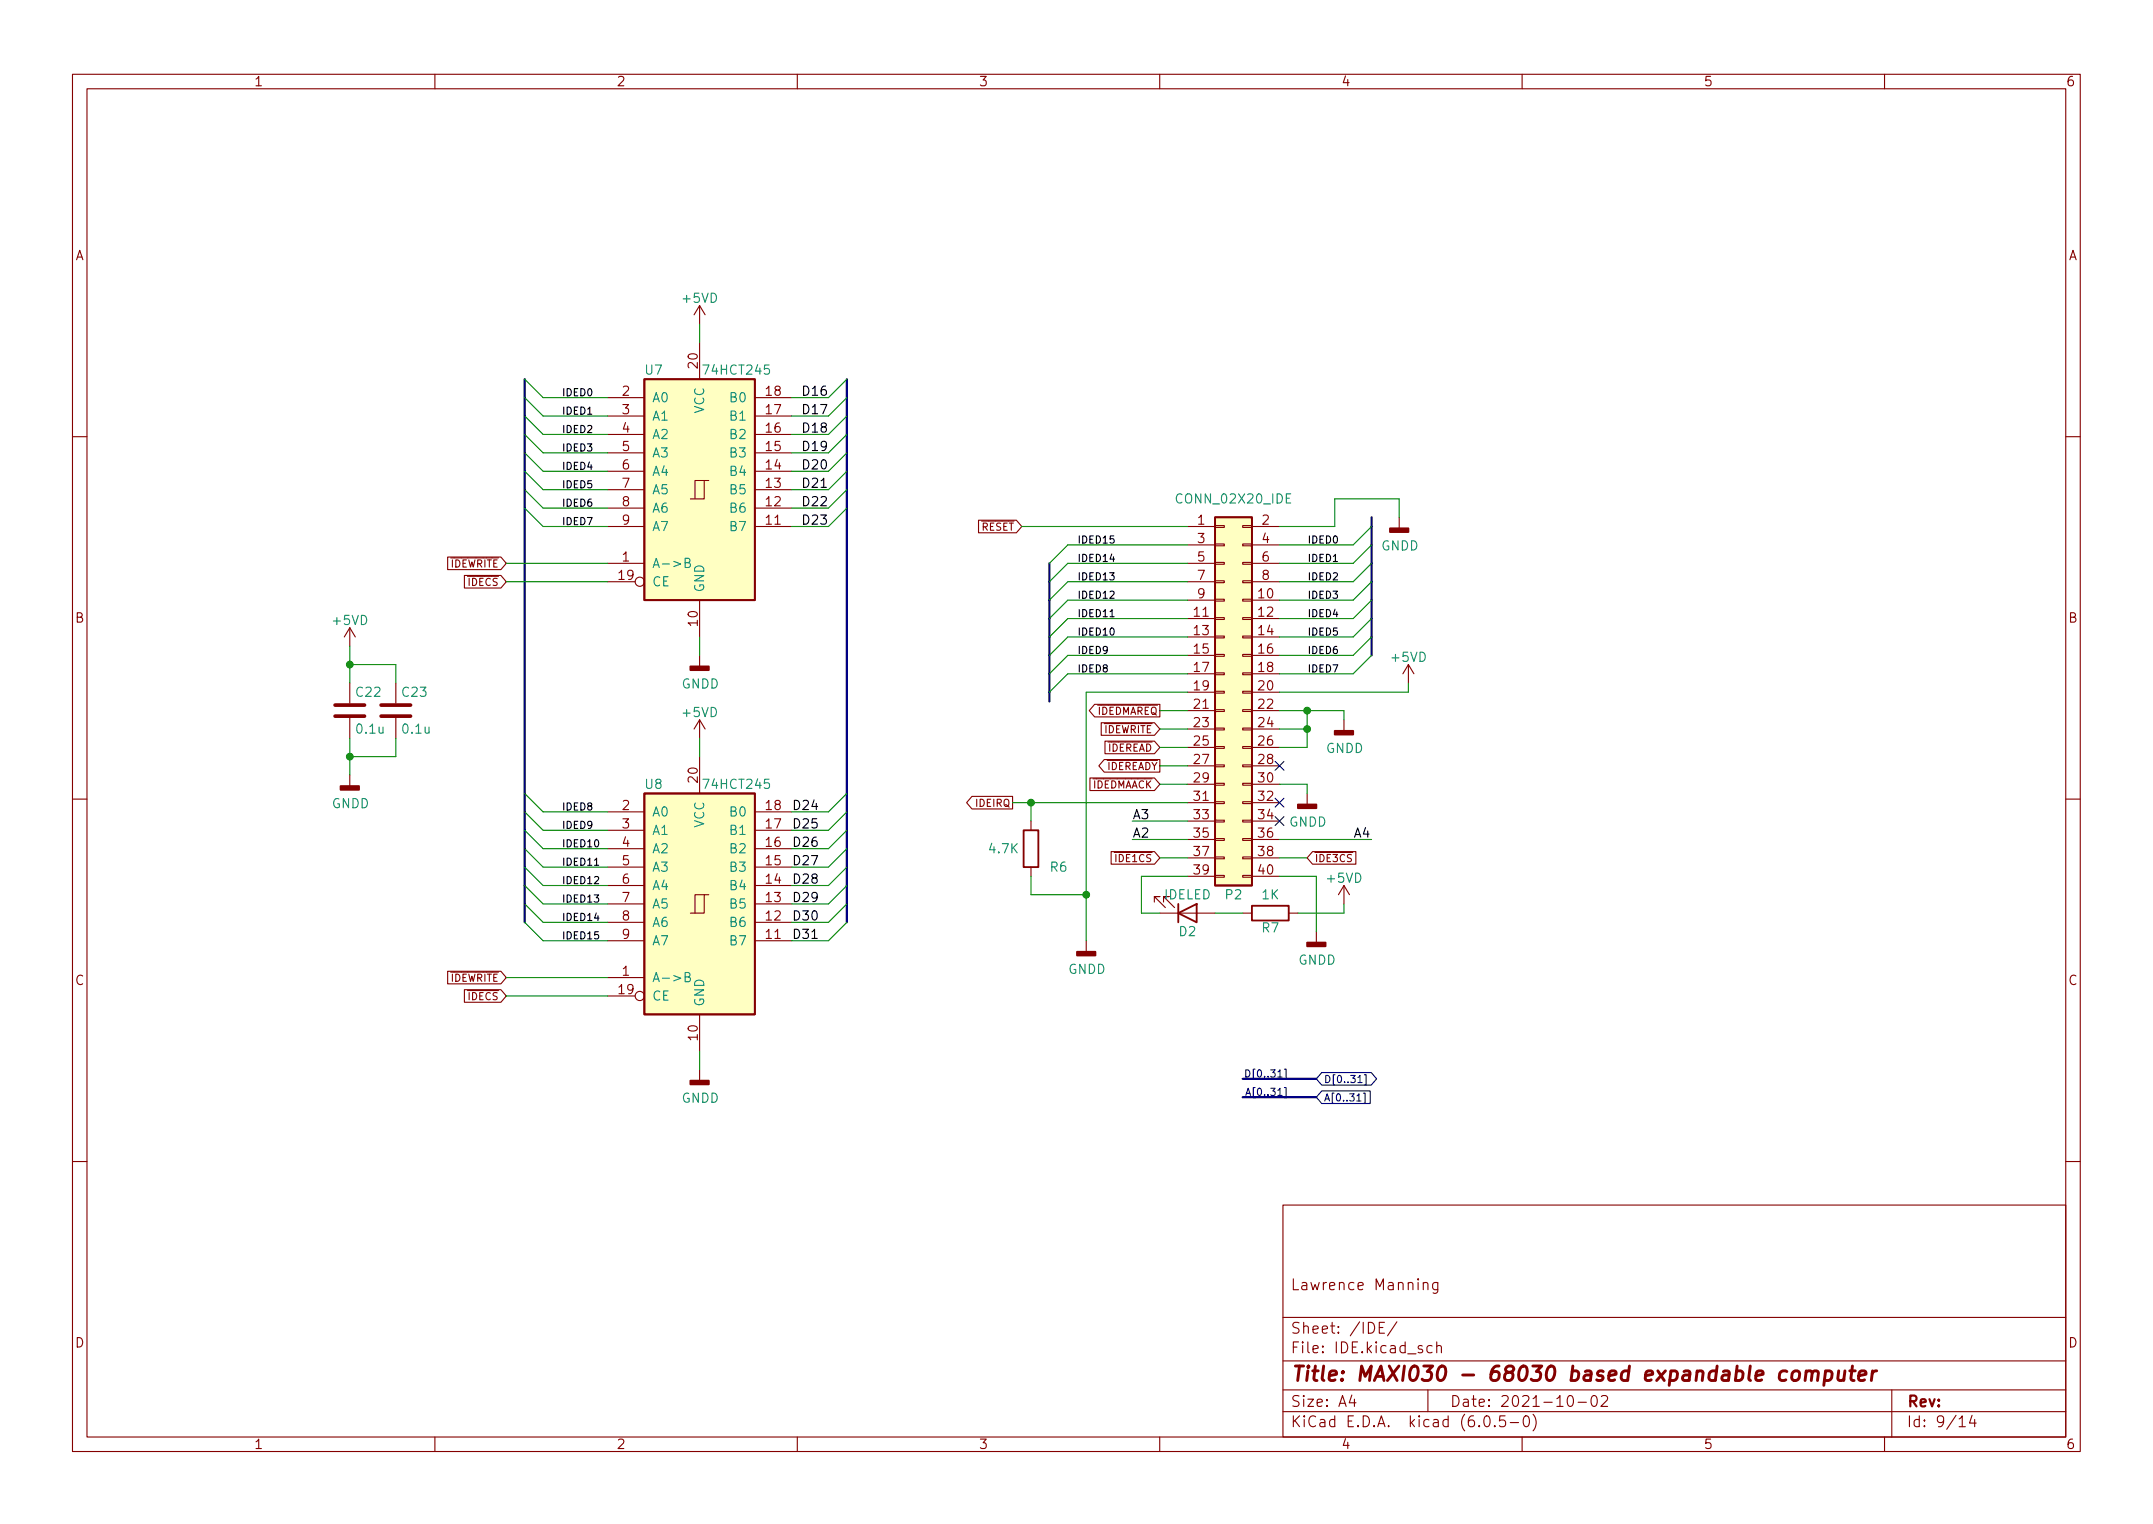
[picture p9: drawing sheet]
<svg xmlns="http://www.w3.org/2000/svg" width="297mm" height="210mm" viewBox="0 0 297 210" stroke-linecap="round" stroke-linejoin="round" font-family="sans-serif">
<g fill="none" stroke="#840000" stroke-width=".15">
<path d="M10 10.2h277v190.1h-277zM12 12.2h273v186.1h-273zM60 10.2v2M110 10.2v2M160 10.2v2M210 10.2v2M260 10.2v2M83.8 59.9h5.1M83.8 57.4h5.1M83.8 54.9h5.1M96.5 42.2v2.5M96.5 47.2v5.1"/>
<path d="M96.5 42.2l-.7 1.2M96.5 42.2l.8 1.2M104.1 59.9h5.1M104.1 57.4h5.1M104.1 54.9h5.1M10 60.2h2M61.8 76.9h7.3l.7 .8-.7 .9h-7.3zM64.1 79.4h5l.7 .9-.7 .8h-5zM83.8 77.7h5.1M83.8 72.6h5.1M83.8 70.1h5.1M83.8 67.6h5.1"/>
<path d="M83.8 65h5.1M83.8 62.5h5.1M97.2 66.3h-1.3v2.5M97.8 66.3h-.6v2.5h-2M104.1 72.6h5.1M104.1 70.1h5.1M104.1 67.6h5.1M104.1 65h5.1M104.1 62.5h5.1M135 71.8h5.2l.8 .8-.8 .9h-5.2zM163.8 77.7h3.8M163.8 72.6h3.8"/>
<path d="M163.8 75.2h3.8M167.6 77.6h1.3v.2h-1.3zM167.6 75.1h1.3v.2h-1.3zM167.6 72.5h1.3v.3h-1.3zM171.4 77.6h1.3v.2h-1.3zM171.4 75.1h1.3v.2h-1.3zM171.4 72.5h1.3v.3h-1.3zM172.7 77.7h3.8M172.7 72.6h3.8M172.7 75.2h3.8M193 71.4v1.5M285 60.2h2"/>
<path d="M48.3 86.6l-.8 1.3M48.3 86.6v2.5M48.3 94.2v2.8M48.3 99.1v2.7M48.3 86.6l.7 1.3M54.6 94.2v2.8M54.6 99.1v2.7M83.8 80.3h3.8M96.5 82.8v5.1M96.5 90.4v1.5M96.5 99.3v2.5M96.5 99.3l-.7 1.3"/>
<path d="M96.5 99.3l.8 1.3M151 97.2h9v1.7h-9l-.7-.9zM151.9 99.7h7.4l.7 .9-.7 .8h-7.4zM163.8 80.3h3.8M163.8 82.8h3.8M163.8 85.3h3.8M163.8 87.9h3.8M163.8 90.4h3.8M163.8 93h3.8M163.8 95.5h3.8M163.8 98h3.8M167.6 97.9h1.3v.3h-1.3z"/>
<path d="M167.6 95.4h1.3v.2h-1.3zM167.6 92.8h1.3v.3h-1.3zM167.6 90.3h1.3v.2h-1.3zM167.6 87.8h1.3v.2h-1.3zM167.6 85.2h1.3v.3h-1.3zM167.6 82.7h1.3v.2h-1.3zM167.6 80.1h1.3v.3h-1.3zM171.4 97.9h1.3v.3h-1.3zM171.4 95.4h1.3v.2h-1.3zM171.4 92.8h1.3v.3h-1.3zM171.4 90.3h1.3v.2h-1.3zM171.4 87.8h1.3v.2h-1.3z"/>
<path d="M171.4 85.2h1.3v.3h-1.3zM171.4 82.7h1.3v.2h-1.3zM171.4 80.1h1.3v.3h-1.3zM172.7 80.3h3.8M172.7 82.8h3.8M172.7 85.3h3.8M172.7 87.9h3.8M172.7 90.4h3.8M172.7 93h3.8M172.7 95.5h3.8M172.7 98h3.8M185.4 99.3v1.5"/>
<path d="M194.3 91.7l-.8 1.3M194.3 91.7v2.5M194.3 91.7l.8 1.3M10 110.2h2M48.3 106.9v1.6M83.8 119.6h5.1M83.8 117.1h5.1M83.8 114.5h5.1M83.8 112h5.1M96.5 104.4v5.1M104.1 119.6h5.1M104.1 117.1h5.1"/>
<path d="M104.1 114.5h5.1M104.1 112h5.1M134.1 109.9h5.6v1.7h-5.6l-.7-.9zM142.2 113.3v1.2M142.2 119.6v1.3M150.4 107.3h8.9l.7 .9-.7 .9h-8.9zM152.3 104.8h7.7v1.7h-7.7l-.7-.8zM152.4 102.3h6.9l.7 .8-.7 .9h-6.9zM153.3 117.5h6l.7 .9-.7 .8h-6zM163.8 100.6h3.8M163.8 103.1h3.8M163.8 105.7h3.8"/>
<path d="M163.8 108.2h3.8M163.8 110.7h3.8M163.8 113.3h3.8M163.8 115.8h3.8M163.8 118.4h3.8M167.6 118.2h1.3v.3h-1.3zM167.6 115.7h1.3v.2h-1.3zM167.6 113.2h1.3v.2h-1.3zM167.6 110.6h1.3v.3h-1.3zM167.6 108.1h1.3v.2h-1.3zM167.6 105.5h1.3v.3h-1.3zM167.6 103h1.3v.2h-1.3z"/>
<path d="M167.6 100.5h1.3v.2h-1.3zM171.4 118.2h1.3v.3h-1.3zM171.4 115.7h1.3v.2h-1.3zM171.4 113.2h1.3v.2h-1.3zM171.4 110.6h1.3v.3h-1.3zM171.4 108.1h1.3v.2h-1.3zM171.4 105.5h1.3v.3h-1.3zM171.4 103h1.3v.2h-1.3zM171.4 100.5h1.3v.2h-1.3zM172.7 100.6h3.8M172.7 103.1h3.8M172.7 105.7h3.8"/>
<path d="M172.7 108.2h3.8M172.7 110.7h3.8M172.7 113.3h3.8M172.7 115.8h3.8M172.7 118.4h3.8M180.3 109.5v1.5M181.1 117.5h6v1.7h-6l-.8-.8zM285 110.2h2M61.8 134h7.3l.7 .9-.7 .8h-7.3zM64.1 136.5h5l.7 .9-.7 .9h-5zM83.8 134.9h5.1M83.8 129.8h5.1"/>
<path d="M83.8 127.2h5.1M83.8 124.7h5.1M83.8 122.2h5.1M83.8 137.4h3.8M96.5 139.9v5.1M97.2 123.4h-1.3v2.6M97.8 123.4h-.6v2.6h-2M104.1 129.8h5.1M104.1 127.2h5.1M104.1 124.7h5.1M104.1 122.2h5.1M149.9 129.8v1.5"/>
<path d="M159.3 124.5v-.8h.7h-.7l1.5 1.5M160 126h7.6M160.5 124.5v-.8h.8h-.8l1.6 1.5M163.8 120.9h3.8M167.6 120.8h1.3v.2h-1.3zM171.4 120.8h1.3v.2h-1.3zM171.4 126h1.3M172.7 120.9h3.8M177.8 126h1.3M181.6 128.5v1.5M185.4 122.2v2.5M185.4 122.2l-.7 1.2"/>
<path d="M185.4 122.2l.8 1.2M96.5 147.6v1.5M10 160.2h2M177 166.3h108v32h-108zM196.4 177.1a.37 .37 0 0 1 .6 0v.8M196.4 176.9v1M198.4 176.9v1.2a.41 .41 0 0 1-.7 .3M198.4 177l-.5-.1-.3 .3v.4l.2 .3h.1h.5M285 160.2h2M60 198.3v2M110 198.3v2M160 198.3v2"/>
<path d="M177 194.8h108M177 191.8h108M177 187.8h108M177 181.8h108M186.5 192.5l-.4 1h1M186.9 193v1M190.3 183.1h.5M191 182.4h-.7v1.5h.7M192.7 182.4l-1.3 1.9M197 191.8v3M197.6 185.7l-.5-.1-.2 .3v.4l.1 .3h.1h.5M198.2 185.8a.37 .37 0 0 1 .7 0v.8"/>
<path d="M198.2 185.1v1.5M204.9 195.4a.36 .36 0 0 1 .6 .2 .77 .77 0 0 1-.4 1.2 1 1 0 0 1-.2-1.4zM206.2 196.7l.1 .1h-.1h-.1l.1-.1v.1M207.6 195.3h-.7v.7l.2-.1 .5 .1 .1 .2-.1 .5-.2 .1h-.3l-.2-.1M208.4 196.3h1.1M210 198.3v2M210.4 195.4a.36 .36 0 0 1 .5 .2 .77 .77 0 0 1-.4 1.2 1 1 0 0 1-.1-1.4zM211.5 195.1a1.72 1.72 0 0 1 0 2.3M216.4 192.6a.36 .36 0 0 1 .6 .2 .77 .77 0 0 1-.4 1.2 1 1 0 0 1-.2-1.4zM217.7 193.5h1.2M219.7 192.6a.36 .36 0 0 1 .6 .2 .77 .77 0 0 1-.4 1.2 1 1 0 0 1-.2-1.4zM220.9 192.7l.2-.2 .5 .1a.41 .41 0 0 1 .1 .6l-.8 .8h.9"/>
<path d="M260 198.3v2M261 191.8v6.5M270.3 195.8l.4-.5v1.5M270.3 196.8h.9M272.1 195.3l-.4 1h.9M272.4 195.8v1"/>
<circle cx="88.3" cy="80.3" r=".63"/>
<circle cx="88.3" cy="137.4" r=".63"/>
</g>
<g fill="none" stroke="#840000" stroke-width=".4">
<path d="M247.4 189.3a.52 .52 0 0 1 .5-.2 .52 .52 0 0 1 .4 .4l-.1 .6a.55 .55 0 0 1-.5 .4 .55 .55 0 0 1-.5-.4l.1-.6zM249.2 189.3a.49 .49 0 0 1 .8 .1l-.1 1.1M249.2 189.1l-.2 1.4M250 189.4a.5 .5 0 0 1 .8-.2l.1 .2-.1 1.1M251.9 189.2l.2-.1 .5 .1 .2 .3-.1 .6a.66 .66 0 0 1-1 .3M251.9 189.1l-.3 2M253.7 189.1l-.2 1.1 .1 .2a.57 .57 0 0 0 .8-.1M254.5 189.1l-.1 1.4M255.2 189.1h.8M255.6 188.5l-.2 1.7v.2l.4 .1M256.5 189.8l.9-.2v-.4l-.6-.1-.3 .3-.1 .8 .1 .2 .2 .1 .5-.1M258.3 189.1l-.1 1.4"/>
<path d="M258.9 189.1a.59 .59 0 0 0-.6 .4"/>
</g>
<path d="M88.9 52.3h15.2v30.5h-15.2zM167.6 71.4h5.1v50.8h-5.1zM88.9 109.5h15.2v30.4h-15.2zM141.2 114.5h2.1v5.1h-2.1zM162.6 126l2.5-1.3v2.5zM162.6 124.7v2.5M172.7 125h5.1v2h-5.1z" fill="none" stroke="#840000" stroke-width=".25"/>
<g fill="#840000" stroke="#840000" stroke-width=".25">
<path d="M148.6 131.3h2.5v.5h-2.5z"/>
<path d="M180.3 130h2.6v.6h-2.6z"/>
<path d="M179.1 111h2.5v.5h-2.5z"/>
<path d="M47 108.5h2.5v.5h-2.5z"/>
<path d="M184.1 100.8h2.6v.5h-2.6z"/>
<path d="M191.8 72.9h2.5v.5h-2.5z"/>
<path d="M95.2 91.9h2.6v.6h-2.6z"/>
<path d="M95.2 149.1h2.6v.5h-2.6z"/>
</g>
<g fill="#ffffc2" stroke="#ffffc2" stroke-width=".14">
<path d="M88.9 52.3h15.2v30.5h-15.2z"/>
<path d="M167.6 71.4h5.1v50.8h-5.1z"/>
<path d="M88.9 109.5h15.2v30.4h-15.2z"/>
</g>
<path d="M94.5 77.6h.5l.1-.1 .1-.2-.1-.2-.6-.1v1.3h.5l.3-.2a.33 .33 0 0 0-.3-.5M94.5 134.8h.5l.1-.1 .1-.3-.1-.2h-.6v1.2h.5l.3-.2a.33 .33 0 0 0-.3-.4" fill="none" stroke="#008484" stroke-width=".15"/>
<path d="M46.2 98.8h4.1M46.2 97.3h4.1M52.6 98.8h4M52.6 97.3h4" fill="none" stroke="#840000" stroke-width=".51"/>
<g fill="none" stroke="#000084" stroke-width=".15">
<path d="M175.9 105l1.2 1.3M175.9 110.1l1.2 1.2M175.9 112.7l1.2 1.2M177.1 105l-1.2 1.3M177.1 110.1l-1.2 1.2M177.1 112.7l-1.2 1.2M171.9 147.6a.5 .5 0 0 1 .5 .5 .5 .5 0 0 1-.5 .5zM171.9 151.1l.3-1 .3 1M172 150.8h.4M182.4 150.5h6.6v1.7h-6.6l-.8-.8zM182.4 148h6.8l.7 .8-.7 .9h-6.8l-.8-.9zM187.2 151.9h.6"/>
<path d="M187.3 149.4h.6M188.1 150.8h.2v1.4h-.2M188.2 148.3h.3v1.4h-.3"/>
</g>
<path d="M113.3 67.2h.7M153.1 85.1h.6M82 119.4h.6M112 129.5h.7" fill="none" stroke="#000" stroke-width=".15"/>
<path d="M72.4 52.3v74.9M116.8 52.3v74.9M144.8 77.7v19.1M189.2 71.4v19M171.4 148.8h10.2M171.4 151.4h10.2" fill="none" stroke="#000084" stroke-width=".3"/>
<g fill="none" stroke="#008400" stroke-width=".15">
<path d="M72.4 59.9l2.5 2.6h8.9M72.4 57.4l2.5 2.5h8.9M72.4 52.3l2.5 2.6h8.9M72.4 54.9l2.5 2.5h8.9M96.5 44.7v2.5M116.8 59.9l-2.5 2.6h-5.1M116.8 57.4l-2.5 2.5h-5.1M116.8 52.3l-2.5 2.6h-5.1M116.8 54.9l-2.5 2.5h-5.1M69.8 77.7h14M72.4 65l2.5 2.6h8.9M72.4 62.5l2.5 2.5h8.9"/>
<path d="M72.4 67.6l2.5 2.5h8.9M72.4 70.1l2.5 2.5h8.9M116.8 65l-2.5 2.6h-5.1M116.8 62.5l-2.5 2.5h-5.1M116.8 67.6l-2.5 2.5h-5.1M116.8 70.1l-2.5 2.5h-5.1M141 72.6h22.8M163.8 77.7h-16.5l-2.5 2.6M163.8 75.2h-16.5l-2.5 2.5M189.2 75.2l-2.5 2.5h-10.2M189.2 72.6l-2.5 2.6h-10.2M189.2 77.7l-2.5 2.6h-10.2"/>
<path d="M193 71.4v-2.6h-8.9v3.8h-7.6M48.3 89.1v5.1M48.3 91.7h6.3v2.5M69.8 80.3h14M96.5 87.9v2.5M160 98h3.8M163.8 95.5h-13.9v34.3M163.8 82.8h-16.5l-2.5 2.5M163.8 87.9h-16.5l-2.5 2.5M163.8 85.3h-16.5l-2.5 2.6M163.8 80.3h-16.5l-2.5 2.5M163.8 90.4h-16.5l-2.5 2.6"/>
<path d="M163.8 93h-16.5l-2.5 2.5M176.5 98h8.9v1.3M180.3 98v5.1h-3.8M189.2 80.3l-2.5 2.5h-10.2M189.2 85.3l-2.5 2.6h-10.2M189.2 82.8l-2.5 2.5h-10.2M189.2 87.9l-2.5 2.5h-10.2M189.2 90.4l-2.5 2.6h-10.2M194.3 94.2v1.3h-17.8M48.3 101.8v5.1M54.6 101.8v2.6h-6.3M72.4 117.1l2.5 2.5h8.9"/>
<path d="M72.4 119.6l2.5 2.6h8.9M72.4 112l2.5 2.5h8.9M72.4 109.5l2.5 2.5h8.9M72.4 114.5l2.5 2.6h8.9M96.5 101.8v2.6M116.8 117.1l-2.5 2.5h-5.1M116.8 119.6l-2.5 2.6h-5.1M116.8 112l-2.5 2.5h-5.1M116.8 109.5l-2.5 2.5h-5.1M116.8 114.5l-2.5 2.6h-5.1M139.7 110.7h24.1M142.2 110.7v2.6"/>
<path d="M156.2 115.8h7.6M156.2 113.3h7.6M160 118.4h3.8M160 108.2h3.8M160 100.6h3.8M160 103.1h3.8M160 105.7h3.8M176.5 118.4h3.8M176.5 108.2h3.8v1.3M176.5 115.8h12.7M176.5 100.6h3.8M69.8 137.4h14"/>
<path d="M69.8 134.9h14M72.4 127.2l2.5 2.6h8.9M72.4 124.7l2.5 2.5h8.9M72.4 122.2l2.5 2.5h8.9M116.8 127.2l-2.5 2.6h-5.1M116.8 124.7l-2.5 2.5h-5.1M116.8 122.2l-2.5 2.5h-5.1M142.2 120.9v2.5h7.7M163.8 120.9h-6.3v5.1h2.5M167.6 126h3.8M176.5 120.9h5.1v7.6M185.4 124.7v1.3h-6.3"/>
<path d="M96.5 145v2.6"/>
</g>
<g fill="#008400" stroke="#008400" stroke-width=".15">
<circle cx="48.3" cy="91.7" r=".46"/>
<circle cx="48.3" cy="104.4" r=".46"/>
<circle cx="142.2" cy="110.7" r=".46"/>
<circle cx="149.9" cy="123.4" r=".46"/>
<circle cx="180.3" cy="98" r=".46"/>
<circle cx="180.3" cy="100.6" r=".46"/>
</g>
<text font-size="2.8" fill="#840000" x="178" y="190.6">Title: MAXI030 - 68030 based expandable computer</text>
<g font-size="2.1" fill="#840000">
<text x="178" y="178">Lawrence Manning</text>
<text x="178" y="184">Sheet: /IDE/</text>
<text x="178" y="186.7">File: IDE.kicad_sch</text>
<text x="178" y="196.9">KiCad E.D.A. kicad (6.0.5-0)</text>
<text x="178" y="194.1">Size: A4</text>
<text x="200" y="194.1">Date: 2021-10-02</text>
<text x="263" y="194.1">Rev:</text>
<text x="263" y="196.9">Id: 9/14</text>
</g>
<g font-size="1.8" fill="#840000">
<text x="35" y="11.9">1</text>
<text x="85" y="11.9">2</text>
<text x="135" y="11.9">3</text>
<text x="185" y="11.9">4</text>
<text x="235" y="11.9">5</text>
<text x="285" y="11.9">6</text>
<text x="10.3" y="35.9">A</text>
<text x="285.3" y="35.9">A</text>
<text x="96.3" y="50.8" transform="rotate(-90 96.3 50.8)">20</text>
<text x="85.9" y="54.6">2</text>
<text x="85.9" y="57.1">3</text>
<text x="85.9" y="59.7">4</text>
<text x="105.7" y="59.7">16</text>
<text x="105.7" y="57.1">17</text>
<text x="105.7" y="54.6">18</text>
<text x="85.9" y="62.2">5</text>
<text x="85.9" y="64.8">6</text>
<text x="105.7" y="64.8">14</text>
<text x="105.7" y="62.2">15</text>
<text x="85.9" y="67.3">7</text>
<text x="85.9" y="69.8">8</text>
<text x="105.7" y="69.8">12</text>
<text x="105.7" y="67.3">13</text>
<text x="85.9" y="77.5">1</text>
<text x="85.9" y="72.4">9</text>
<text x="105.7" y="72.4">11</text>
<text x="165.2" y="72.4">1</text>
<text x="165.2" y="74.9">3</text>
<text x="165.2" y="77.5">5</text>
<text x="174.1" y="72.4">2</text>
<text x="174.1" y="74.9">4</text>
<text x="174.1" y="77.5">6</text>
<text x="85.4" y="80">19</text>
<text x="165.2" y="80">7</text>
<text x="165.2" y="82.5">9</text>
<text x="173.6" y="82.5">10</text>
<text x="174.1" y="80">8</text>
<text x="10.3" y="85.9">B</text>
<text x="96.3" y="86.3" transform="rotate(-90 96.3 86.3)">10</text>
<text x="164.8" y="85.1">11</text>
<text x="164.8" y="87.6">13</text>
<text x="173.6" y="85.1">12</text>
<text x="173.6" y="87.6">14</text>
<text x="285.3" y="85.9">B</text>
<text x="164.8" y="90.2">15</text>
<text x="164.8" y="92.7">17</text>
<text x="164.8" y="95.2">19</text>
<text x="173.6" y="90.2">16</text>
<text x="173.6" y="92.7">18</text>
<text x="173.6" y="95.2">20</text>
<text x="164.8" y="97.8">21</text>
<text x="164.8" y="100.3">23</text>
<text x="173.6" y="97.8">22</text>
<text x="173.6" y="100.3">24</text>
<text x="96.3" y="107.9" transform="rotate(-90 96.3 107.9)">20</text>
<text x="164.8" y="102.9">25</text>
<text x="164.8" y="105.4">27</text>
<text x="164.8" y="107.9">29</text>
<text x="173.6" y="102.9">26</text>
<text x="173.6" y="105.4">28</text>
<text x="173.6" y="107.9">30</text>
<text x="85.9" y="111.8">2</text>
<text x="105.7" y="111.8">18</text>
<text x="164.8" y="110.5">31</text>
<text x="164.8" y="113">33</text>
<text x="173.6" y="110.5">32</text>
<text x="173.6" y="113">34</text>
<text x="85.9" y="114.3">3</text>
<text x="85.9" y="116.8">4</text>
<text x="85.9" y="119.4">5</text>
<text x="105.7" y="119.4">15</text>
<text x="105.7" y="116.8">16</text>
<text x="105.7" y="114.3">17</text>
<text x="164.8" y="115.6">35</text>
<text x="164.8" y="118.1">37</text>
<text x="173.6" y="115.6">36</text>
<text x="173.6" y="118.1">38</text>
<text x="85.9" y="121.9">6</text>
<text x="85.9" y="124.5">7</text>
<text x="105.7" y="124.5">13</text>
<text x="105.7" y="121.9">14</text>
<text x="164.8" y="120.6">39</text>
<text x="173.6" y="120.6">40</text>
<text x="85.9" y="127">8</text>
<text x="85.9" y="129.5">9</text>
<text x="105.7" y="129.5">11</text>
<text x="105.7" y="127">12</text>
<text x="10.3" y="135.9">C</text>
<text x="85.4" y="137.2">19</text>
<text x="85.9" y="134.6">1</text>
<text x="285.3" y="135.9">C</text>
<text x="96.3" y="143.5" transform="rotate(-90 96.3 143.5)">10</text>
<text x="10.3" y="185.9">D</text>
<text x="285.3" y="185.9">D</text>
<text x="35" y="199.9">1</text>
<text x="85" y="199.9">2</text>
<text x="135" y="199.9">3</text>
<text x="185" y="199.9">4</text>
<text x="235" y="199.9">5</text>
<text x="285" y="199.9">6</text>
</g>
<g font-size="1.8" fill="#008484">
<text x="94.3" y="41.8">+5VD</text>
<text x="89" y="51.7">U7</text>
<text x="97.3" y="51.7">74HCT245</text>
<text x="89.9" y="55.5">A0</text>
<text x="89.9" y="58">A1</text>
<text x="97.2" y="57.1" transform="rotate(-90 97.2 57.1)">VCC</text>
<text x="100.9" y="58">B1</text>
<text x="100.9" y="55.5">B0</text>
<text x="89.9" y="60.6">A2</text>
<text x="89.9" y="63.1">A3</text>
<text x="89.9" y="65.7">A4</text>
<text x="100.9" y="65.7">B4</text>
<text x="100.9" y="63.1">B3</text>
<text x="100.9" y="60.6">B2</text>
<text x="89.9" y="68.2">A5</text>
<text x="89.9" y="70.7">A6</text>
<text x="100.9" y="70.7">B6</text>
<text x="100.9" y="68.2">B5</text>
<text x="162.6" y="69.5">CONN_02X20_IDE</text>
<text x="89.9" y="73.3">A7</text>
<text x="100.9" y="73.3">B7</text>
<text x="190.5" y="75.9">GNDD</text>
<text x="89.9" y="78.4">A-&gt;B</text>
<text x="89.9" y="80.9">CE</text>
<text x="97.2" y="81.8" transform="rotate(-90 97.2 81.8)">GND</text>
<text x="46" y="86.2">+5VD</text>
<text x="94" y="95">GNDD</text>
<text x="192.1" y="91.3">+5VD</text>
<text x="49.2" y="96.1">C22</text>
<text x="49.3" y="101.2">0.1u</text>
<text x="55.5" y="96.1">C23</text>
<text x="55.6" y="101.2">0.1u</text>
<text x="94.3" y="98.9">+5VD</text>
<text x="182.9" y="103.9">GNDD</text>
<text x="45.8" y="111.5">GNDD</text>
<text x="89" y="108.8">U8</text>
<text x="89.9" y="112.6">A0</text>
<text x="97.3" y="108.8">74HCT245</text>
<text x="100.9" y="112.6">B0</text>
<text x="89.9" y="115.2">A1</text>
<text x="89.9" y="117.7">A2</text>
<text x="97.2" y="114.2" transform="rotate(-90 97.2 114.2)">VCC</text>
<text x="100.9" y="117.7">B2</text>
<text x="100.9" y="115.2">B1</text>
<text x="136.6" y="117.7">4.7K</text>
<text x="177.8" y="114">GNDD</text>
<text x="89.9" y="120.3">A3</text>
<text x="89.9" y="122.8">A4</text>
<text x="89.9" y="125.3">A5</text>
<text x="100.9" y="125.3">B5</text>
<text x="100.9" y="122.8">B4</text>
<text x="100.9" y="120.3">B3</text>
<text x="144.9" y="120.3">R6</text>
<text x="160.6" y="124.1">IDELED</text>
<text x="169.1" y="124.1">P2</text>
<text x="174.1" y="124.1">1K</text>
<text x="183.2" y="121.8">+5VD</text>
<text x="89.9" y="127.9">A6</text>
<text x="89.9" y="130.4">A7</text>
<text x="100.9" y="130.4">B7</text>
<text x="100.9" y="127.9">B6</text>
<text x="162.7" y="129.2">D2</text>
<text x="174.1" y="128.6">R7</text>
<text x="89.9" y="135.5">A-&gt;B</text>
<text x="147.4" y="134.4">GNDD</text>
<text x="179.1" y="133.1">GNDD</text>
<text x="89.9" y="138">CE</text>
<text x="97.2" y="138.9" transform="rotate(-90 97.2 138.9)">GND</text>
<text x="94" y="152.1">GNDD</text>
</g>
<g font-size="1.8">
<text x="110.5" y="54.6">D16</text>
<text x="110.5" y="59.7">D18</text>
<text x="110.5" y="57.1">D17</text>
<text x="110.5" y="62.2">D19</text>
<text x="110.5" y="64.8">D20</text>
<text x="110.5" y="69.8">D22</text>
<text x="110.5" y="67.3">D21</text>
<text x="110.5" y="72.4">D23</text>
<text x="109.2" y="111.7">D24</text>
<text x="156.2" y="113">A3</text>
<text x="109.2" y="116.8">D26</text>
<text x="109.2" y="114.3">D25</text>
<text x="109.2" y="119.4">D27</text>
<text x="156.2" y="115.6">A2</text>
<text x="186.7" y="115.6">A4</text>
<text x="109.2" y="124.4">D29</text>
<text x="109.2" y="121.9">D28</text>
<text x="109.2" y="127">D30</text>
<text x="109.2" y="129.5">D31</text>
</g>
<g font-size="1.4">
<text x="77.5" y="59.7">IDED2</text>
<text x="77.5" y="54.7">IDED0</text>
<text x="77.5" y="57.2">IDED1</text>
<text x="77.5" y="64.8">IDED4</text>
<text x="77.5" y="62.3">IDED3</text>
<text x="77.5" y="69.9">IDED6</text>
<text x="77.5" y="67.4">IDED5</text>
<text x="77.5" y="72.4">IDED7</text>
<text x="148.6" y="77.5">IDED14</text>
<text x="148.6" y="75">IDED15</text>
<text x="180.3" y="75">IDED0</text>
<text x="180.3" y="77.5">IDED1</text>
<text x="148.6" y="80.1">IDED13</text>
<text x="148.6" y="82.6">IDED12</text>
<text x="180.3" y="80.1">IDED2</text>
<text x="180.3" y="82.6">IDED3</text>
<text x="148.6" y="87.7">IDED10</text>
<text x="148.6" y="85.1">IDED11</text>
<text x="180.3" y="87.7">IDED5</text>
<text x="180.3" y="85.1">IDED4</text>
<text x="148.6" y="92.8">IDED8</text>
<text x="148.6" y="90.2">IDED9</text>
<text x="180.3" y="92.8">IDED7</text>
<text x="180.3" y="90.2">IDED6</text>
<text x="77.5" y="111.8">IDED8</text>
<text x="77.5" y="119.4">IDED11</text>
<text x="77.5" y="116.9">IDED10</text>
<text x="77.5" y="114.3">IDED9</text>
<text x="77.5" y="122">IDED12</text>
<text x="77.5" y="124.5">IDED13</text>
<text x="77.5" y="127">IDED14</text>
<text x="77.5" y="129.6">IDED15</text>
</g>
<g font-size="1.4" fill="#840000">
<text x="134.3" y="73.2">~{RESET}</text>
<text x="61" y="78.3">~{IDEWRITE}</text>
<text x="63.6" y="80.8">~{IDECS}</text>
<text x="150.3" y="98.6">~{IDEDMAREQ}</text>
<text x="151.2" y="101.1">~{IDEWRITE}</text>
<text x="151.6" y="106.2">~{IDEREADY}</text>
<text x="151.7" y="103.7">~{IDEREAD}</text>
<text x="134.7" y="111.3">IDEIRQ</text>
<text x="149.5" y="108.8">~{IDEDMAACK}</text>
<text x="153" y="118.9">~{IDE1CS}</text>
<text x="181.3" y="118.9">~{IDE3CS}</text>
<text x="61" y="135.4">~{IDEWRITE}</text>
<text x="63.6" y="138">~{IDECS}</text>
</g>
<g font-size="1.4" fill="#000084">
<text x="172.8" y="148.6">D[0..31]</text>
<text x="182.6" y="149.4">D[0..31]</text>
<text x="172.8" y="151.2">A[0..31]</text>
<text x="182.6" y="151.9">A[0..31]</text>
</g>
</svg>
